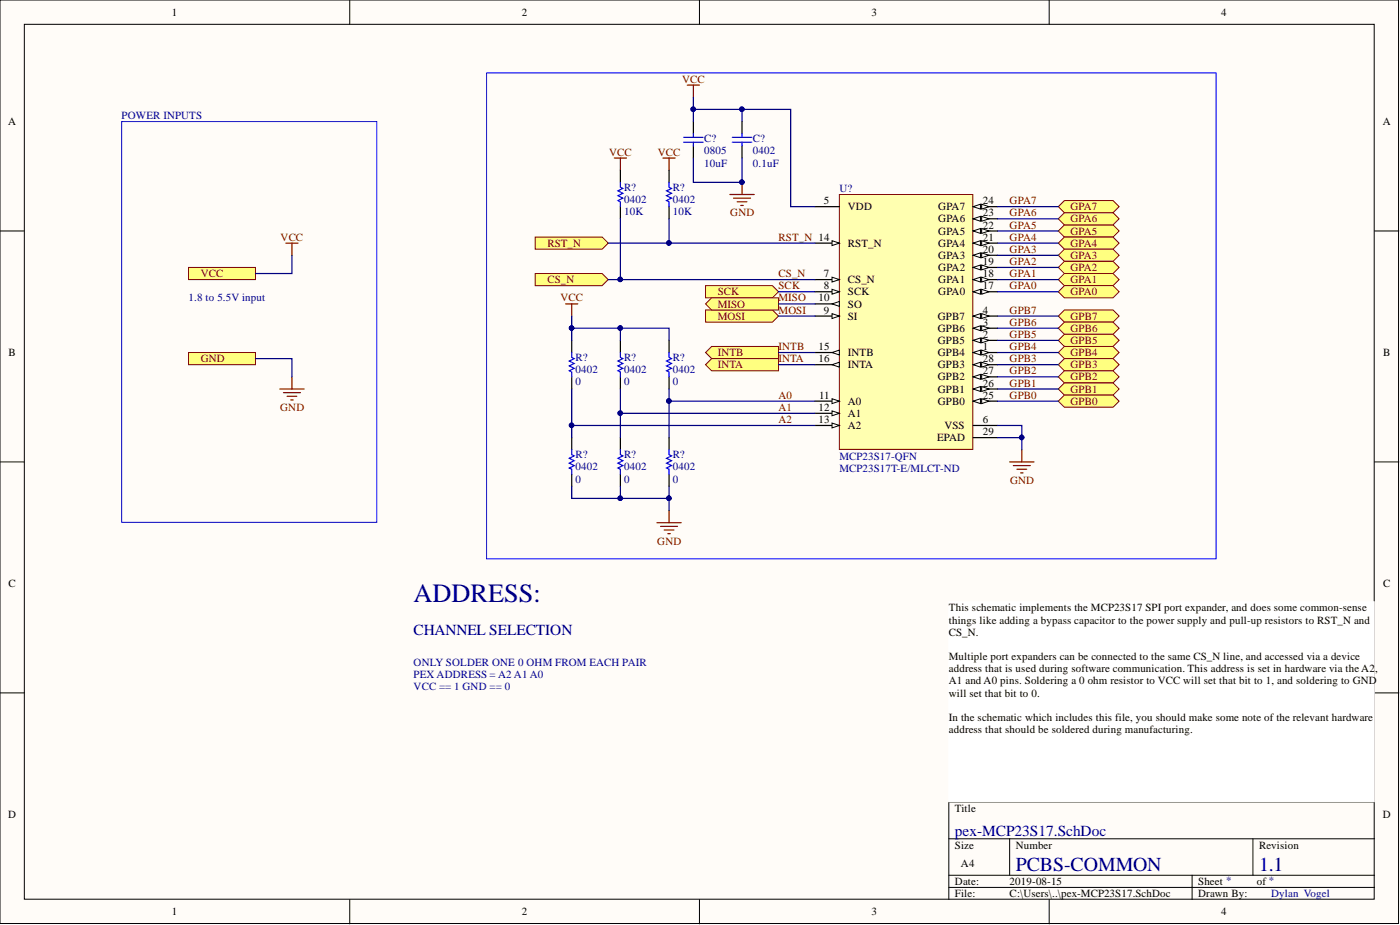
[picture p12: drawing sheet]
<svg xmlns="http://www.w3.org/2000/svg" width="292mm" height="193mm" viewBox="0 0 292 193" stroke-linecap="round" stroke-linejoin="round" font-family="sans-serif">
<g fill="#fffcf8" stroke="#000" stroke-width=".21">
<path d="M0 0h291.8v192.7h-291.8z"/>
<path d="M5.1 5.1h281.6v182.5h-281.6z"/>
</g>
<g fill="none" stroke="#000" stroke-width=".21">
<path d="M73 0v5.1M145.9 0v5.1M218.9 0v5.1M0 48.2h5.1M286.8 48.2h5.1M0 96.4h5.1M286.8 96.4h5.1M0 144.6h5.1M286.8 144.6h5.1M198 175h88.8M210.7 175v7.6M261.4 175v7.6"/>
<path d="M286.8 167.4h-88.8v20.3M73 187.7v5M145.9 187.7v5M198 182.6h88.8M198 185.1h88.8M218.9 187.7v5M248.7 182.6v5.1"/>
</g>
<path d="M101.5 15.2h152.2v101.4h-152.2z" fill="none" stroke="#00f" stroke-width=".21"/>
<path d="M59.6 50.7h2.6M60.9 50.7v2.6M60.9 78.6v2.6M58.4 81.2h5.1M59.1 81.9h3.6M59.9 82.7h2M60.7 83.4h.5" fill="none" stroke="#800000" stroke-width=".25"/>
<g fill="#ffff80" stroke="#800000" stroke-width=".21">
<path d="M39.3 55.8h14v2.5h-14z" fill-rule="evenodd"/>
<path d="M39.3 73.5h14v2.6h-14z" fill-rule="evenodd"/>
</g>
<path d="M25.4 25.4h53.2v83.6h-53.2z" fill="none" stroke="#00f" stroke-width=".21"/>
<path d="M198 125.5h88.7v41.8h-88.7z" fill="#fff" stroke="#fff" stroke-width=".21"/>
<path d="M175.1 40.6h27.9v53.2h-27.9z" fill="#ffffb0" stroke="#800000" stroke-width=".21"/>
<path d="M203 83.7h5.1" fill="none" stroke="#000" stroke-width=".25"/>
<path d="M203 83.7l1.6-.5v1z" fill="#fffcf8"/>
<path d="M203 83.7l1.6-.5v1z" fill="none" stroke="#000" stroke-width=".21"/>
<path d="M204.8 83.2l1.5 .5-1.5 .5z" fill="#fffcf8"/>
<path d="M204.8 83.2l1.5 .5-1.5 .5z" fill="none" stroke="#000" stroke-width=".21"/>
<path d="M203 81.2h5.1" fill="none" stroke="#000" stroke-width=".25"/>
<path d="M203 81.2l1.6-.6v1.1z" fill="#fffcf8"/>
<path d="M203 81.2l1.6-.6v1.1z" fill="none" stroke="#000" stroke-width=".21"/>
<path d="M204.8 80.6l1.5 .6-1.5 .5z" fill="#fffcf8"/>
<path d="M204.8 80.6l1.5 .6-1.5 .5z" fill="none" stroke="#000" stroke-width=".21"/>
<path d="M203 78.6h5.1" fill="none" stroke="#000" stroke-width=".25"/>
<path d="M203 78.6l1.6-.5v1z" fill="#fffcf8"/>
<path d="M203 78.6l1.6-.5v1z" fill="none" stroke="#000" stroke-width=".21"/>
<path d="M204.8 78.1l1.5 .5-1.5 .5z" fill="#fffcf8"/>
<path d="M204.8 78.1l1.5 .5-1.5 .5z" fill="none" stroke="#000" stroke-width=".21"/>
<path d="M203 76.1h5.1" fill="none" stroke="#000" stroke-width=".25"/>
<path d="M203 76.1l1.6-.5v1z" fill="#fffcf8"/>
<path d="M203 76.1l1.6-.5v1z" fill="none" stroke="#000" stroke-width=".21"/>
<path d="M204.8 75.6l1.5 .5-1.5 .5z" fill="#fffcf8"/>
<path d="M204.8 75.6l1.5 .5-1.5 .5z" fill="none" stroke="#000" stroke-width=".21"/>
<path d="M170 43.1h5.1M170 58.3h5.1M203 73.5h5.1M203 71h5.1M203 68.5h5.1M203 65.9h5.1M203 88.8h5.1" fill="none" stroke="#000" stroke-width=".25"/>
<path d="M173.6 57.8l1.5 .5-1.5 .5z" fill="#fffcf8"/>
<path d="M173.6 57.8l1.5 .5-1.5 .5z" fill="none" stroke="#000" stroke-width=".21"/>
<path d="M170 60.9h5.1" fill="none" stroke="#000" stroke-width=".25"/>
<path d="M173.6 60.4l1.5 .5-1.5 .5z" fill="#fffcf8"/>
<path d="M173.6 60.4l1.5 .5-1.5 .5z" fill="none" stroke="#000" stroke-width=".21"/>
<path d="M170 65.9h5.1" fill="none" stroke="#000" stroke-width=".25"/>
<path d="M173.6 65.4l1.5 .5-1.5 .5z" fill="#fffcf8"/>
<path d="M173.6 65.4l1.5 .5-1.5 .5z" fill="none" stroke="#000" stroke-width=".21"/>
<path d="M170 63.4h5.1" fill="none" stroke="#000" stroke-width=".25"/>
<path d="M173.6 63.4l1.5-.5v1z" fill="#fffcf8"/>
<path d="M173.6 63.4l1.5-.5v1z" fill="none" stroke="#000" stroke-width=".21"/>
<path d="M170 83.7h5.1" fill="none" stroke="#000" stroke-width=".25"/>
<path d="M173.6 83.2l1.5 .5-1.5 .5z" fill="#fffcf8"/>
<path d="M173.6 83.2l1.5 .5-1.5 .5z" fill="none" stroke="#000" stroke-width=".21"/>
<path d="M170 86.2h5.1" fill="none" stroke="#000" stroke-width=".25"/>
<path d="M173.6 85.7l1.5 .5-1.5 .5z" fill="#fffcf8"/>
<path d="M173.6 85.7l1.5 .5-1.5 .5z" fill="none" stroke="#000" stroke-width=".21"/>
<path d="M170 88.8h5.1" fill="none" stroke="#000" stroke-width=".25"/>
<path d="M173.6 88.3l1.5 .5-1.5 .5z" fill="#fffcf8"/>
<path d="M173.6 88.3l1.5 .5-1.5 .5z" fill="none" stroke="#000" stroke-width=".21"/>
<path d="M170 50.7h5.1" fill="none" stroke="#000" stroke-width=".25"/>
<path d="M173.6 50.2l1.5 .5-1.5 .5z" fill="#fffcf8"/>
<path d="M173.6 50.2l1.5 .5-1.5 .5z" fill="none" stroke="#000" stroke-width=".21"/>
<path d="M170 73.5h5.1" fill="none" stroke="#000" stroke-width=".25"/>
<path d="M173.6 73.5l1.5-.5v1.1z" fill="#fffcf8"/>
<path d="M173.6 73.5l1.5-.5v1.1z" fill="none" stroke="#000" stroke-width=".21"/>
<path d="M170 76.1h5.1" fill="none" stroke="#000" stroke-width=".25"/>
<path d="M173.6 76.1l1.5-.5v1z" fill="#fffcf8"/>
<path d="M173.6 76.1l1.5-.5v1z" fill="none" stroke="#000" stroke-width=".21"/>
<path d="M203 60.9h5.1" fill="none" stroke="#000" stroke-width=".25"/>
<path d="M203 60.9l1.6-.5v1z" fill="#fffcf8"/>
<path d="M203 60.9l1.6-.5v1z" fill="none" stroke="#000" stroke-width=".21"/>
<path d="M204.8 60.4l1.5 .5-1.5 .5z" fill="#fffcf8"/>
<path d="M204.8 60.4l1.5 .5-1.5 .5z" fill="none" stroke="#000" stroke-width=".21"/>
<path d="M203 58.3h5.1" fill="none" stroke="#000" stroke-width=".25"/>
<path d="M203 58.3l1.6-.5v1z" fill="#fffcf8"/>
<path d="M203 58.3l1.6-.5v1z" fill="none" stroke="#000" stroke-width=".21"/>
<path d="M204.8 57.8l1.5 .5-1.5 .5z" fill="#fffcf8"/>
<path d="M204.8 57.8l1.5 .5-1.5 .5z" fill="none" stroke="#000" stroke-width=".21"/>
<path d="M203 55.8h5.1" fill="none" stroke="#000" stroke-width=".25"/>
<path d="M203 55.8l1.6-.5v1z" fill="#fffcf8"/>
<path d="M203 55.8l1.6-.5v1z" fill="none" stroke="#000" stroke-width=".21"/>
<path d="M204.8 55.3l1.5 .5-1.5 .5z" fill="#fffcf8"/>
<path d="M204.8 55.3l1.5 .5-1.5 .5z" fill="none" stroke="#000" stroke-width=".21"/>
<path d="M203 53.3h5.1" fill="none" stroke="#000" stroke-width=".25"/>
<path d="M203 53.3l1.6-.6v1.1z" fill="#fffcf8"/>
<path d="M203 53.3l1.6-.6v1.1z" fill="none" stroke="#000" stroke-width=".21"/>
<path d="M204.8 52.7l1.5 .6-1.5 .5z" fill="#fffcf8"/>
<path d="M204.8 52.7l1.5 .6-1.5 .5z" fill="none" stroke="#000" stroke-width=".21"/>
<path d="M203 50.7h5.1" fill="none" stroke="#000" stroke-width=".25"/>
<path d="M203 50.7l1.6-.5v1z" fill="#fffcf8"/>
<path d="M203 50.7l1.6-.5v1z" fill="none" stroke="#000" stroke-width=".21"/>
<path d="M204.8 50.2l1.5 .5-1.5 .5z" fill="#fffcf8"/>
<path d="M204.8 50.2l1.5 .5-1.5 .5z" fill="none" stroke="#000" stroke-width=".21"/>
<path d="M203 48.2h5.1" fill="none" stroke="#000" stroke-width=".25"/>
<path d="M203 48.2l1.6-.5v1z" fill="#fffcf8"/>
<path d="M203 48.2l1.6-.5v1z" fill="none" stroke="#000" stroke-width=".21"/>
<path d="M204.8 47.7l1.5 .5-1.5 .5z" fill="#fffcf8"/>
<path d="M204.8 47.7l1.5 .5-1.5 .5z" fill="none" stroke="#000" stroke-width=".21"/>
<path d="M203 45.6h5.1" fill="none" stroke="#000" stroke-width=".25"/>
<path d="M203 45.6l1.6-.5v1.1z" fill="#fffcf8"/>
<path d="M203 45.6l1.6-.5v1.1z" fill="none" stroke="#000" stroke-width=".21"/>
<path d="M204.8 45.1l1.5 .5-1.5 .6z" fill="#fffcf8"/>
<path d="M204.8 45.1l1.5 .5-1.5 .6z" fill="none" stroke="#000" stroke-width=".21"/>
<path d="M203 43.1h5.1" fill="none" stroke="#000" stroke-width=".25"/>
<path d="M203 43.1l1.6-.5v1z" fill="#fffcf8"/>
<path d="M203 43.1l1.6-.5v1z" fill="none" stroke="#000" stroke-width=".21"/>
<path d="M204.8 42.6l1.5 .5-1.5 .5z" fill="#fffcf8"/>
<path d="M204.8 42.6l1.5 .5-1.5 .5z" fill="none" stroke="#000" stroke-width=".21"/>
<path d="M203 91.3h5.1" fill="none" stroke="#000" stroke-width=".25"/>
<path d="M210.7 96.4h5M211.4 97.1h3.6M212.2 97.9h2M212.9 98.7h.5M213.2 93.8v2.6" fill="none" stroke="#800000" stroke-width=".25"/>
<g fill="#ffff80" stroke="#800000" stroke-width=".21">
<path d="M111.7 49.5h13.9l1.3 1.2-1.3 1.3h-13.9z" fill-rule="evenodd"/>
<path d="M111.7 57.1h13.9l1.3 1.2-1.3 1.3h-13.9z" fill-rule="evenodd"/>
<path d="M147.2 59.6h14l1.2 1.3-1.2 1.2h-14z" fill-rule="evenodd"/>
</g>
<path d="M154.8 38v2.6M152.3 40.6h5.1M153 41.3h3.6M153.8 42.1h2M154.6 42.9h.5" fill="none" stroke="#800000" stroke-width=".25"/>
<circle cx="154.8" cy="38" r=".47" fill="#000080" stroke="#000080" stroke-width=".21"/>
<g fill="#ffff80" stroke="#800000" stroke-width=".21">
<path d="M147.2 73.5l1.3-1.2h13.9v2.5h-13.9z" fill-rule="evenodd"/>
<path d="M147.2 76.1l1.3-1.3h13.9v2.5h-13.9z" fill-rule="evenodd"/>
</g>
<path d="M128.2 33h2.5M129.4 33v2.5M138.3 33h2.6M139.6 33v2.5M118 63.4h2.6M119.3 63.4v2.5M137.1 109h5M137.8 109.8h3.6M138.6 110.6h2M139.3 111.3h.5M139.6 106.5v2.5" fill="none" stroke="#800000" stroke-width=".25"/>
<g fill="#ffff80" stroke="#800000" stroke-width=".21">
<path d="M220.8 48.2l1.3-1.3h10.1l1.3 1.3-1.3 1.3h-10.1z" fill-rule="evenodd"/>
<path d="M220.8 50.7l1.3-1.2h10.1l1.3 1.2-1.3 1.3h-10.1z" fill-rule="evenodd"/>
<path d="M220.8 53.3l1.3-1.3h10.1l1.3 1.3-1.3 1.2h-10.1z" fill-rule="evenodd"/>
<path d="M220.8 55.8l1.3-1.3h10.1l1.3 1.3-1.3 1.3h-10.1z" fill-rule="evenodd"/>
<path d="M220.8 58.3l1.3-1.2h10.1l1.3 1.2-1.3 1.3h-10.1z" fill-rule="evenodd"/>
<path d="M220.8 60.9l1.3-1.3h10.1l1.3 1.3-1.3 1.2h-10.1z" fill-rule="evenodd"/>
<path d="M220.8 65.9l1.3-1.2h10.1l1.3 1.2-1.3 1.3h-10.1z" fill-rule="evenodd"/>
<path d="M220.8 68.5l1.3-1.3h10.1l1.3 1.3-1.3 1.2h-10.1z" fill-rule="evenodd"/>
<path d="M220.8 71l1.3-1.3h10.1l1.3 1.3-1.3 1.3h-10.1z" fill-rule="evenodd"/>
<path d="M220.8 73.5l1.3-1.2h10.1l1.3 1.2-1.3 1.3h-10.1z" fill-rule="evenodd"/>
<path d="M220.8 76.1l1.3-1.3h10.1l1.3 1.3-1.3 1.2h-10.1z" fill-rule="evenodd"/>
<path d="M220.8 78.6l1.3-1.3h10.1l1.3 1.3-1.3 1.3h-10.1z" fill-rule="evenodd"/>
<path d="M220.8 81.2l1.3-1.3h10.1l1.3 1.3-1.3 1.2h-10.1z" fill-rule="evenodd"/>
<path d="M220.8 83.7l1.3-1.3h10.1l1.3 1.3-1.3 1.3h-10.1z" fill-rule="evenodd"/>
<path d="M220.8 43.1l1.3-1.3h10.1l1.3 1.3-1.3 1.3h-10.1z" fill-rule="evenodd"/>
<path d="M220.8 45.6l1.3-1.2h10.1l1.3 1.2-1.3 1.3h-10.1z" fill-rule="evenodd"/>
</g>
<g fill="none" stroke="#000" stroke-width=".25">
<path d="M129.4 35.5v2.5M139.6 35.5v2.5M154.8 25.4v2.5M129.4 43.1v2.5M139.6 43.1v2.5M119.3 71v2.5M119.3 78.6v2.6M129.4 71v2.5M129.4 78.6v2.6M139.6 71v2.5M139.6 78.6v2.6M119.3 91.3v2.5"/>
<path d="M119.3 98.9v2.5M129.4 91.3v2.5M129.4 98.9v2.5M139.6 91.3v2.5M139.6 98.9v2.5"/>
</g>
<path d="M129.4 38v1.1l.5 .2-1 .5 1 .5-1 .5 1 .5-1 .5 .5 .3v1M139.6 38v1.1l.5 .2-1 .5 1 .5-1 .5 1 .5-1 .5 .5 .3v1M154.8 27.9v.8M119.3 73.5v1.1l.5 .2-1 .5 1 .5-1 .5 1 .5-1 .5 .5 .3v1M129.4 73.5v1.1l.5 .2-1 .5 1 .5-1 .5 1 .5-1 .5 .5 .3v1M139.6 73.5v1.1l.5 .2-1 .5 1 .5-1 .5 1 .5-1 .5 .5 .3v1M119.3 93.8v1l.5 .3-1 .5 1 .5-1 .5 1 .5-1 .5 .5 .3v1M129.4 93.8v1l.5 .3-1 .5 1 .5-1 .5 1 .5-1 .5 .5 .3v1M139.6 93.8v1l.5 .3-1 .5 1 .5-1 .5 1 .5-1 .5 .5 .3v1" fill="none" stroke="#00f" stroke-width=".25"/>
<g fill="#ffff80" stroke="#800000" stroke-width=".21">
<path d="M147.2 64.7h14l1.2 1.2-1.2 1.3h-14z" fill-rule="evenodd"/>
<path d="M147.2 63.4l1.3-1.3h13.9v2.6h-13.9z" fill-rule="evenodd"/>
</g>
<path d="M144.7 25.4v2.5M144.7 30.4v2.6" fill="none" stroke="#000" stroke-width=".25"/>
<path d="M142.6 28.7h4.1M142.6 29.7h4.1M144.7 27.9v.8M144.7 29.7v.7" fill="none" stroke="#00f" stroke-width=".25"/>
<path d="M143.4 17.8h2.5M144.7 17.8v2.5" fill="none" stroke="#800000" stroke-width=".25"/>
<g fill="none" stroke="#000080" stroke-width=".25">
<path d="M144.7 20.3v2.5h20.3v20.3h5M144.7 33v5h10.1v-5M144.7 22.8v2.6M154.8 22.8v2.6M60.9 53.3v3.8h-7.6M126.9 50.7h43.1M126.9 58.3h43.1M129.4 45.6v12.7M139.6 45.6v5.1M208.1 58.3h12.7M208.1 55.8h12.7M208.1 53.3h12.7"/>
<path d="M208.1 50.7h12.7M208.1 48.2h12.7M208.1 45.6h12.7M208.1 43.1h12.7M53.3 74.8h7.6v3.8M119.3 65.9v5.1M119.3 68.5h20.3v2.5M129.4 68.5v2.5M162.4 73.5h7.6M162.4 76.1h7.6M162.4 60.9h7.6M162.4 63.4h7.6"/>
<path d="M162.4 65.9h7.6M208.1 73.5h12.7M208.1 76.1h12.7M208.1 60.9h12.7M208.1 65.9h12.7M208.1 78.6h12.7M208.1 71h12.7M208.1 68.5h12.7M119.3 81.2v7.6M129.4 81.2v10.1M129.4 86.2h40.6M139.6 81.2v2.5h30.4"/>
<path d="M139.6 83.7v7.6M170 88.8h-50.7v2.5M208.1 91.3h5.1v2.5M208.1 88.8h5.1v2.5M208.1 83.7h12.7M208.1 81.2h12.7M119.3 101.4v2.6h20.3v-2.6M129.4 101.4v2.6M139.6 104v2.5"/>
</g>
<g fill="#000080" stroke="#000080" stroke-width=".21">
<circle cx="213.2" cy="91.3" r=".47"/>
<circle cx="139.6" cy="50.7" r=".47"/>
<circle cx="129.4" cy="58.3" r=".47"/>
<circle cx="139.6" cy="83.7" r=".47"/>
<circle cx="119.2" cy="68.4" r=".47"/>
<circle cx="129.4" cy="68.4" r=".47"/>
<circle cx="129.4" cy="103.9" r=".47"/>
<circle cx="139.6" cy="103.9" r=".47"/>
<circle cx="129.4" cy="86.2" r=".47"/>
<circle cx="119.2" cy="88.7" r=".47"/>
<circle cx="154.8" cy="22.8" r=".47"/>
<circle cx="144.6" cy="22.8" r=".47"/>
<circle cx="154.8" cy="38" r=".47"/>
</g>
<text font-size="5.5" fill="#000080" x="86.3" y="125.6">ADDRESS:</text>
<g font-size="4.1" fill="#000080">
<text x="211.9" y="181.7">PCBS-COMMON</text>
<text x="262.7" y="181.7">1.1</text>
</g>
<text font-size="3.9" fill="#00f" x="153.8" y="32.3">PIC?01</text>
<g font-size="3.2" fill="#000080">
<text x="86.3" y="132.5">CHANNEL SELECTION</text>
<text x="199.2" y="174.3">pex-MCP23S17.SchDoc</text>
</g>
<g font-size="2.3">
<text x="35.9" y="3.3">1</text>
<text x="108.9" y="3.3">2</text>
<text x="181.8" y="3.3">3</text>
<text x="254.8" y="3.3">4</text>
<text x="1.7" y="26.1">A</text>
<text x="288.5" y="26.1">A</text>
<text x="171.9" y="42.6">5</text>
<text x="176.9" y="43.9">VDD</text>
<text x="195.8" y="46.4">GPA6</text>
<text x="195.8" y="43.9">GPA7</text>
<text x="205.1" y="47.7">22</text>
<text x="205.1" y="45.1">23</text>
<text x="205.1" y="42.6">24</text>
<text x="176.9" y="51.5">RST_N</text>
<text x="195.8" y="51.5">GPA4</text>
<text x="195.8" y="48.9">GPA5</text>
<text x="205.1" y="52.7">20</text>
<text x="205.1" y="50.2">21</text>
<text x="171.9" y="57.8">7</text>
<text x="176.9" y="59.1">CS_N</text>
<text x="195.8" y="59.1">GPA1</text>
<text x="195.8" y="56.6">GPA2</text>
<text x="195.8" y="54">GPA3</text>
<text x="205.1" y="57.8">18</text>
<text x="205.1" y="55.3">19</text>
<text x="170.8" y="62.9">10</text>
<text x="171.9" y="60.4">8</text>
<text x="171.9" y="65.4">9</text>
<text x="176.9" y="61.6">SCK</text>
<text x="176.9" y="64.2">SO</text>
<text x="195.8" y="61.6">GPA0</text>
<text x="205.1" y="65.4">4</text>
<text x="205.1" y="60.4">17</text>
<text x="176.9" y="66.7">SI</text>
<text x="195.7" y="71.8">GPB5</text>
<text x="195.7" y="69.2">GPB6</text>
<text x="195.7" y="66.7">GPB7</text>
<text x="205.1" y="70.5">2</text>
<text x="205.1" y="68">3</text>
<text x="1.8" y="74.3">B</text>
<text x="170.8" y="73">15</text>
<text x="170.8" y="75.6">16</text>
<text x="176.9" y="74.3">INTB</text>
<text x="176.9" y="76.8">INTA</text>
<text x="195.7" y="76.8">GPB3</text>
<text x="195.7" y="74.3">GPB4</text>
<text x="205.1" y="75.6">28</text>
<text x="205.1" y="73">1</text>
<text x="288.6" y="74.3">B</text>
<text x="170.9" y="83.2">11</text>
<text x="195.7" y="81.9">GPB1</text>
<text x="195.7" y="79.4">GPB2</text>
<text x="205.1" y="83.2">25</text>
<text x="205.1" y="80.6">26</text>
<text x="205.1" y="78.1">27</text>
<text x="170.8" y="85.7">12</text>
<text x="170.8" y="88.3">13</text>
<text x="176.9" y="84.4">A0</text>
<text x="176.9" y="87">A1</text>
<text x="176.9" y="89.5">A2</text>
<text x="195.7" y="84.4">GPB0</text>
<text x="197" y="89.5">VSS</text>
<text x="205.1" y="88.3">6</text>
<text x="195.5" y="92.1">EPAD</text>
<text x="205.1" y="90.8">29</text>
<text x="1.8" y="122.5">C</text>
<text x="288.6" y="122.5">C</text>
<text x="198" y="127.6">This schematic implements the MCP23S17 SPI port expander, and does some common-sense</text>
<text x="198" y="130.1">t</text>
<text x="198.6" y="130.1">hings like adding a bypass capacitor to the power supply and pull-up resistors to RST_N and</text>
<text x="198" y="132.6">CS_N.</text>
<text x="198" y="137.7">Multiple port expanders can be connected to the same CS_N line, and accessed via a device</text>
<text x="198" y="140.2">address that is used during software communication. This address is set in hardware via the A2</text>
<text x="198" y="142.8">A1 and A0 pins. Soldering a 0 ohm resistor to VCC will set that bit to 1, and soldering to GND</text>
<text x="286.9" y="140.2">,</text>
<text x="198" y="145.3">will set that bit to 0.</text>
<text x="198" y="150.4">In the schematic which includes this file, you should make some note of the relevant hardware</text>
<text x="198" y="152.9">address that should be soldered during manufacturing.</text>
<text x="1.7" y="170.7">D</text>
<text x="199.2" y="169.4">Title</text>
<text x="288.5" y="170.7">D</text>
<text x="199.2" y="177">Size</text>
<text x="211.9" y="177">Number</text>
<text x="262.7" y="177">Revision</text>
<text x="199.2" y="184.6">Date:</text>
<text x="200.5" y="180.8">A4</text>
<text x="210.7" y="184.6">2019-08-15</text>
<text x="250" y="184.6">Sheet *</text>
<text x="262.3" y="184.6">of *</text>
<text x="35.9" y="191">1</text>
<text x="108.9" y="191">2</text>
<text x="181.8" y="191">3</text>
<text x="199.2" y="187.2">File:</text>
<text x="210.7" y="187.2">C:\Users\..\pex-MCP23S17.SchDoc</text>
<text x="250" y="187.2">Drawn By:</text>
<text x="254.8" y="191">4</text>
</g>
<g font-size="2.3" fill="#800000">
<text x="142.3" y="17.2">VCC</text>
<text x="127.1" y="32.5">VCC</text>
<text x="137.2" y="32.5">VCC</text>
<text x="152.4" y="45.1">GND</text>
<text x="210.7" y="47.7">GPA5</text>
<text x="210.7" y="45.1">GPA6</text>
<text x="210.7" y="42.6">GPA7</text>
<text x="223.3" y="43.9">GPA7</text>
<text x="223.3" y="46.4">GPA6</text>
<text x="58.5" y="50.2">VCC</text>
<text x="114.2" y="51.5">RST_N</text>
<text x="162.4" y="50.2">RST_N 14</text>
<text x="210.7" y="52.7">GPA3</text>
<text x="210.7" y="50.2">GPA4</text>
<text x="223.3" y="48.9">GPA5</text>
<text x="223.3" y="51.5">GPA4</text>
<text x="41.9" y="57.8">VCC</text>
<text x="114.2" y="59.1">CS_N</text>
<text x="162.4" y="57.8">CS_N</text>
<text x="210.7" y="57.8">GPA1</text>
<text x="210.7" y="55.3">GPA2</text>
<text x="223.3" y="54">GPA3</text>
<text x="223.3" y="56.6">GPA2</text>
<text x="223.3" y="59.1">GPA1</text>
<text x="116.9" y="62.9">VCC</text>
<text x="149.7" y="61.6">SCK</text>
<text x="149.7" y="64.2">MISO</text>
<text x="162.4" y="60.4">SCK</text>
<text x="162.4" y="62.9">MISO</text>
<text x="162.4" y="65.4">MOSI</text>
<text x="210.7" y="60.4">GPA0</text>
<text x="210.7" y="65.4">GPB7</text>
<text x="223.3" y="61.6">GPA0</text>
<text x="149.7" y="66.7">MOSI</text>
<text x="210.7" y="70.5">GPB5</text>
<text x="210.7" y="68">GPB6</text>
<text x="223.3" y="66.7">GPB7</text>
<text x="223.3" y="69.2">GPB6</text>
<text x="223.3" y="71.8">GPB5</text>
<text x="41.9" y="75.6">GND</text>
<text x="149.7" y="74.3">INTB</text>
<text x="149.7" y="76.8">INTA</text>
<text x="162.4" y="75.6">INTA</text>
<text x="162.4" y="73">INTB</text>
<text x="210.7" y="75.6">GPB3</text>
<text x="210.7" y="73">GPB4</text>
<text x="223.3" y="74.3">GPB4</text>
<text x="223.3" y="76.8">GPB3</text>
<text x="162.4" y="83.2">A0</text>
<text x="210.7" y="83.2">GPB0</text>
<text x="210.7" y="80.6">GPB1</text>
<text x="210.7" y="78.1">GPB2</text>
<text x="223.3" y="79.4">GPB2</text>
<text x="223.3" y="81.9">GPB1</text>
<text x="58.5" y="85.7">GND</text>
<text x="162.4" y="85.7">A1</text>
<text x="162.4" y="88.3">A2</text>
<text x="223.3" y="84.4">GPB0</text>
<text x="210.7" y="100.9">GND</text>
<text x="137.1" y="113.6">GND</text>
</g>
<g font-size="2.3" fill="#000080">
<text x="25.4" y="24.9">POWER INPUTS</text>
<text x="147" y="29.7">C?</text>
<text x="157.1" y="29.7">C?</text>
<text x="147" y="34.7">10uF</text>
<text x="147" y="32.2">0805</text>
<text x="157.1" y="34.7">0.1uF</text>
<text x="157.1" y="32.2">0402</text>
<text x="130.2" y="39.8">R?</text>
<text x="140.4" y="39.8">R?</text>
<text x="175.1" y="40.1">U?</text>
<text x="130.2" y="44.9">10K</text>
<text x="130.2" y="42.4">0402</text>
<text x="140.4" y="44.9">10K</text>
<text x="140.4" y="42.4">0402</text>
<text x="39.3" y="62.9">1.8 to 5.5V input</text>
<text x="120" y="75.3">R?</text>
<text x="120" y="77.9">0402</text>
<text x="130.2" y="75.3">R?</text>
<text x="130.2" y="77.9">0402</text>
<text x="140.4" y="75.3">R?</text>
<text x="140.4" y="77.9">0402</text>
<text x="120" y="80.4">0</text>
<text x="130.2" y="80.4">0</text>
<text x="140.4" y="80.4">0</text>
<text x="120" y="95.6">R?</text>
<text x="130.2" y="95.6">R?</text>
<text x="140.4" y="95.6">R?</text>
<text x="175.1" y="95.9">MCP23S17-QFN</text>
<text x="120" y="100.7">0</text>
<text x="120" y="98.1">0402</text>
<text x="130.2" y="100.7">0</text>
<text x="130.2" y="98.1">0402</text>
<text x="140.4" y="100.7">0</text>
<text x="140.4" y="98.1">0402</text>
<text x="175.1" y="98.4">MCP23S17T-E/MLCT-ND</text>
<text x="86.3" y="141.5">PEX ADDRESS = A2 A1 A0</text>
<text x="86.3" y="139">ONLY SOLDER ONE 0 OHM FROM EACH PAIR</text>
<text x="86.3" y="144">VCC == 1 GND == 0</text>
<text x="265.2" y="187.2">Dylan Vogel</text>
</g>
<text font-size="1.8" x="202.5" y="66.1">PIU?04</text>
<g font-size="1.4">
<text x="202.5" y="71.2">PIU?02</text>
<text x="202.5" y="68.7">PIU?03</text>
<text x="202.5" y="73.7">PIU?01</text>
</g>
</svg>
